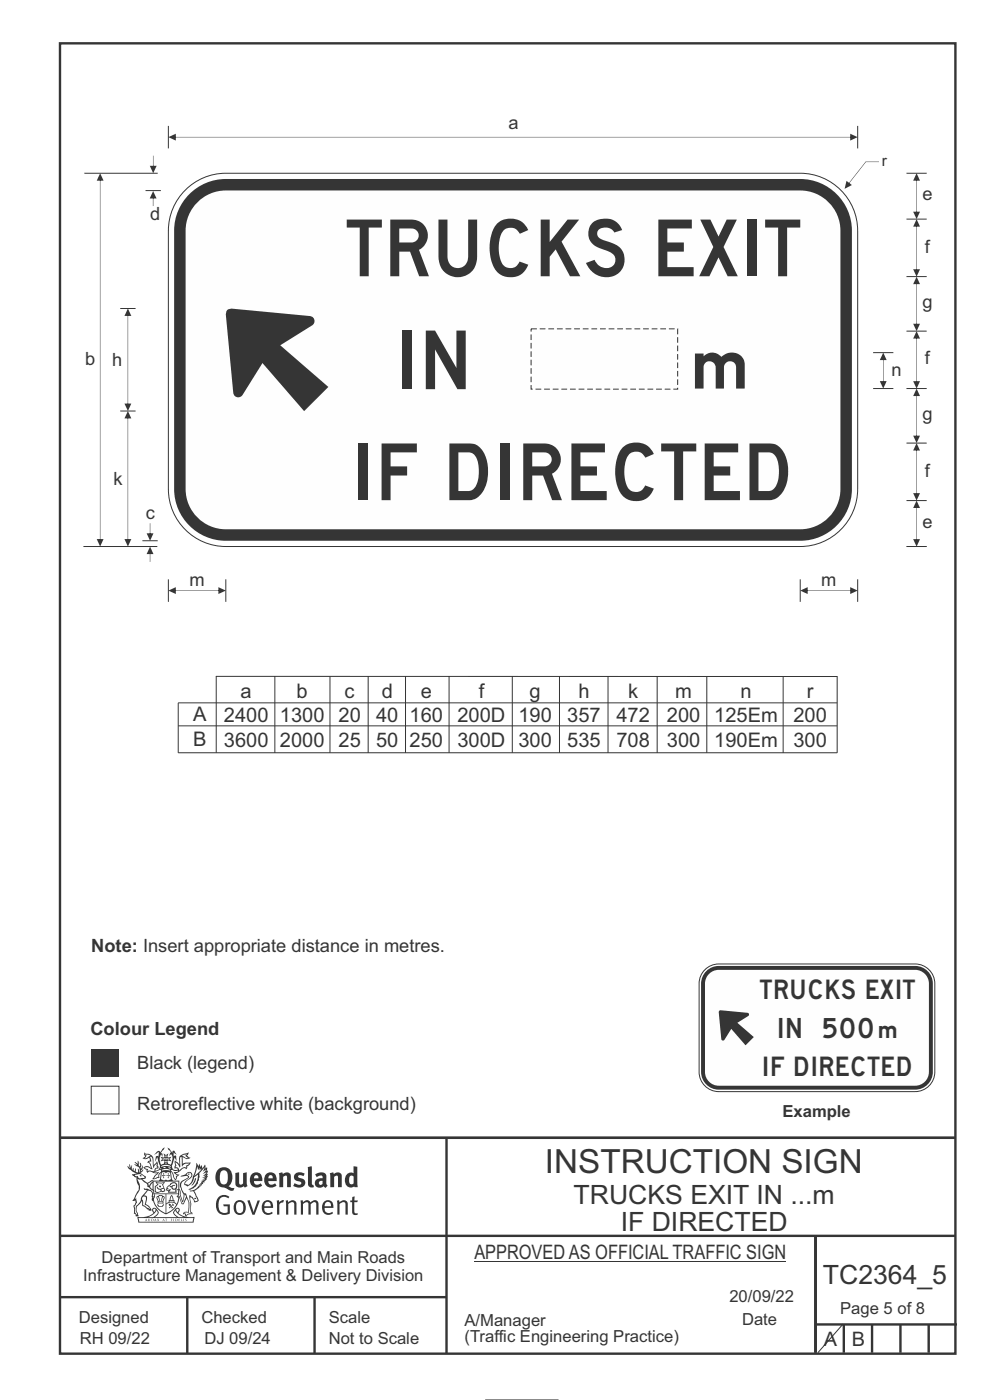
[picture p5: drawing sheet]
<svg xmlns="http://www.w3.org/2000/svg" width="210mm" height="297mm" viewBox="0 0 210 297" stroke-linecap="round" stroke-linejoin="round" font-family="sans-serif">
<g fill="none" stroke="#373435" stroke-width=".51">
<path d="M12.7 9.2h190v278h-190zM12.7 241.4h190M94.7 241.4v45.8M12.7 275.2h82M12.7 262.2h190.1M39.7 275.2v12M66.7 275.2v12M173 262.2v24.8M173 281h30M179 281v6M185 281v6M191 281v6"/>
<path d="M197 281v6"/>
</g>
<g fill="#373435">
<path d="M47 248.5a2.55 2.55 0 0 0 0 2.7l.3 .1a.81 .81 0 0 0 1-.9v-.6a1.04 1.04 0 0 0-1.1-1.5zM46.3 248.1a1.82 1.82 0 0 1 2.1-.2 1.82 1.82 0 0 1 .9 1.9 2.29 2.29 0 0 1-.8 1.9l.7 .3h.5l-.2 .6a2.87 2.87 0 0 1-2-.7 2.12 2.12 0 0 1-1.6-3.1z" fill-rule="evenodd"/>
<path d="M49.9 248.9l.8-.2v2a.46 .46 0 0 0 .3 .6 .46 .46 0 0 0 .6-.3v-2.1l.7-.2v2.4l.2 .5-.5 .4-.3-.3a1.02 1.02 0 0 1-1.2 .2 1.02 1.02 0 0 1-.6-1.1z" fill-rule="evenodd"/>
<path d="M54 249.5l-.1 .5h.9a.49 .49 0 0 0-.2-.6 .49 .49 0 0 0-.6 .1zM53.4 249.1a1.34 1.34 0 0 1 1.6-.2 1.34 1.34 0 0 1 .7 1.5v.2h-1.8a.77 .77 0 0 0 .5 .8 .77 .77 0 0 0 .9-.4l.3 .5a1.59 1.59 0 0 1-2 .2 1.59 1.59 0 0 1-.5-2z" fill-rule="evenodd"/>
<path d="M57.1 249.5l-.2 .5h1a.49 .49 0 0 0-.2-.6 .49 .49 0 0 0-.6 .1zM56.4 249.1a1.34 1.34 0 0 1 1.6-.2 1.34 1.34 0 0 1 .7 1.5v.2h-1.8a.77 .77 0 0 0 .5 .8 .77 .77 0 0 0 .9-.4l.4 .5a1.59 1.59 0 0 1-2.1 .2 1.59 1.59 0 0 1-.5-2z" fill-rule="evenodd"/>
<path d="M59.2 248.9l.7-.2 .1 .4a.95 .95 0 0 1 1-.3 .95 .95 0 0 1 .7 .8v2.3h-.8v-2.3a.46 .46 0 0 0-.8 .1v2.2h-.8z" fill-rule="evenodd"/>
<path d="M62.6 249.1a1.75 1.75 0 0 1 2-.1l-.2 .5-.6-.2a.43 .43 0 0 0-.6 .3l.4 .3a1.04 1.04 0 0 1 1.2 1.1 1.04 1.04 0 0 1-1.4 1l-1.2-.4 .3-.6 1 .4 .4-.4a.88 .88 0 0 0-1-.5l-.4-.2-.1-.4z" fill-rule="evenodd"/>
<path d="M65.3 247.6l.8-.2 .1 3.8 .3 .2 .1 .5a.88 .88 0 0 1-1-.1 .88 .88 0 0 1-.3-1z" fill-rule="evenodd"/>
<path d="M67.8 250.6a.43 .43 0 0 0-.1 .7 .43 .43 0 0 0 .7-.1v-.7zM66.8 249.2a1.7 1.7 0 0 1 2.4 .1v1.8l.3 .4-.4 .5-.5-.3a1.03 1.03 0 0 1-1.7-.2 1.03 1.03 0 0 1 .8-1.5h.7v-.4a.8 .8 0 0 0-1.2 .1z" fill-rule="evenodd"/>
<path d="M70 248.9l.7-.2 .1 .4a.95 .95 0 0 1 1-.3 .95 .95 0 0 1 .7 .8v2.3h-.8v-2.3a.46 .46 0 0 0-.8 .1v2.2h-.8z" fill-rule="evenodd"/>
<path d="M74.3 249.5a1.48 1.48 0 0 0 0 1.7h.5l.2-.1v-1.5l-.3-.2zM75 247.4l.8 .1 .1 4.4h-.7l-.1-.2a1.26 1.26 0 0 1-1.4 0 1.26 1.26 0 0 1-.5-1.3 1.29 1.29 0 0 1 .4-1.3 1.29 1.29 0 0 1 1.4-.2z" fill-rule="evenodd"/>
<path d="M46.4 253.9a1.72 1.72 0 0 1 2.3 0l-.3 .3a1.24 1.24 0 0 0-1.4-.2 1.24 1.24 0 0 0-.6 1.4 1.49 1.49 0 0 0 1.2 2l.7-.2v-1.3h-.8l-.1-.4h1.4v1.9a1.93 1.93 0 0 1-2.3 0 1.93 1.93 0 0 1-.7-2.2l.2-.7z" fill-rule="evenodd"/>
<path d="M50.4 255.1a1.65 1.65 0 0 0 .2 2.2 .99 .99 0 0 0 1-1.4 .78 .78 0 0 0-.4-.8 .78 .78 0 0 0-.8 0zM50 254.9a1.33 1.33 0 0 1 1.6-.1 1.33 1.33 0 0 1 .5 1.4 1.31 1.31 0 0 1-1.3 1.6 1.31 1.31 0 0 1-1.2-1.6v-.6z" fill-rule="evenodd"/>
<path d="M52.5 254.7l.5-.1 .8 2.6 .8-2.5h.5l-1.1 3h-.5z" fill-rule="evenodd"/>
<path d="M56.3 255.2l-.2 .7h1.3a.7 .7 0 0 0-.3-.8 .7 .7 0 0 0-.8 .1zM55.9 255a1.22 1.22 0 0 1 1.5-.2 1.22 1.22 0 0 1 .5 1.5h-1.8a.93 .93 0 0 0 .5 1 .93 .93 0 0 0 1.1-.2l.2 .3a1.43 1.43 0 0 1-1.8 .1 1.43 1.43 0 0 1-.6-1.7z" fill-rule="evenodd"/>
<path d="M58.7 254.7l.4-.1 .1 .5 .4-.4 .6-.1-.1 .6a.66 .66 0 0 0-.9 .6v1.9h-.4z" fill-rule="evenodd"/>
<path d="M60.6 254.8l.4-.2 .1 .5a.94 .94 0 0 1 1-.5 .94 .94 0 0 1 .8 .8v2.3h-.5l-.1-2.5a.81 .81 0 0 0-1.2 .3v2.2h-.4z" fill-rule="evenodd"/>
<path d="M63.7 254.7l.5-.1 .1 .5 .4-.3a.78 .78 0 0 1 1.2 .3 .9 .9 0 0 1 .9-.5 .9 .9 0 0 1 .8 .8v2.3h-.5l-.1-2.5a.67 .67 0 0 0-1.1 .3v2.2h-.5v-2.4l-.4-.2-.7 .4v2.2h-.5z" fill-rule="evenodd"/>
<path d="M69.1 255.2l-.2 .7h1.3a.7 .7 0 0 0-.3-.8 .7 .7 0 0 0-.8 .1zM68.7 255a1.22 1.22 0 0 1 1.5-.2 1.22 1.22 0 0 1 .5 1.5h-1.8a.93 .93 0 0 0 .4 1 .93 .93 0 0 0 1.2-.2l.2 .3a1.44 1.44 0 0 1-1.8 .1 1.44 1.44 0 0 1-.6-1.7z" fill-rule="evenodd"/>
<path d="M71.5 254.8l.4-.2 .1 .5a.94 .94 0 0 1 1-.5 .94 .94 0 0 1 .8 .8v2.3h-.5l-.1-2.5a.81 .81 0 0 0-1.2 .3v2.2h-.4z" fill-rule="evenodd"/>
<path d="M74.7 253.9l.5-.1v.9h.7l-.1 .4h-.6v2.1l.1 .2h.5l.1 .3a.75 .75 0 0 1-1.2-.6v-2h-.4v-.4h.4z" fill-rule="evenodd"/>
<path d="M30.8 244.9l1.1 .3-.9 .5h-.4l.6-.5zM31.8 245.5l.2-.1a2.44 2.44 0 0 1 .5 1.9l.1 .5 .6-1-.1 .6 .3 .3a.57 .57 0 0 0-.6 .8l-1-.2-.5 .2 .2-.5-.8-.3 .7-.1 .9 .5 .1-.1-.6-1.3-.2-.1 .5-.1zM30.7 244.4l-.1 .5 .2 .4-.6 .4a1.04 1.04 0 0 0 1.4-.1l.2 .6-.3 .1-.2 .4a.94 .94 0 0 1 .8 1.1l-.2-.1a1.16 1.16 0 0 0-1.5-.1l.3 .4 .4 .2 .1 .5 .2 .1 .1-.2a.94 .94 0 0 1 1.1 .3h.8l-1.2 1.2a1.13 1.13 0 0 0 1.2-.2l.4-.1v-.4l.4-.7a.83 .83 0 0 0-.6 1h-.3l-.7 .3 1.1-1.4-.5 .2-.5-.1 1.3-.5-.1-.2-.9 .4v-.3l.2-.2 .3 .1 .1-.3-.2-.4 .1-.6-.2-.3-.7 .9v-.7a1.42 1.42 0 0 0-1.6-1.8z" fill-rule="evenodd"/>
<path d="M38.5 245.3l.5-.3 .7-.1-.6 .3 .8 .5h-.3zM38.3 245.5h.2l.1 2a1.69 1.69 0 0 1 1.6-.7l-.8 .5 .1 .5a1.1 1.1 0 0 0-1.5 .6l-.1-.5-.2-.2h-.5l.3-.4-.3-.7a1.42 1.42 0 0 1 .9 1.1l.2-.1zM37.1 246.2l.1 1-.2 .3 .1 .5 .5-.1 .2 .2a.96 .96 0 0 1-1.2-.1l-.1 .1a1.06 1.06 0 0 0 1.3 .2v.1a.72 .72 0 0 1-.9 .2l.2 .5 .6 .2-.4 .2-.1 .7-.2-.4-.4-1.1-.4-.4 .4 .9a1.54 1.54 0 0 0 .7 1.2l.2-.3a.58 .58 0 0 1 .4-.7l.2-.2h-.3l-.5-.3 .9-.5a.93 .93 0 0 1 1.2-.5v.2l.2-.2 .1-.5a.99 .99 0 0 0 .7-.8l-1.3 .1-.3 .2-.1-1.4 .9 .4 .9-.3h-.4l-.5-.4 .4-.7-.6 .2a1.46 1.46 0 0 0-1.4 2.1l.1 .4-.3-.4z" fill-rule="evenodd"/>
<path d="M35.6 248.9l.2 .1-.1 .3 .4 .1-.4 .1v.5l-.1-.6h-.3l.3-.1z" fill-rule="evenodd"/>
<path d="M34.6 248.9l.2 .1v.3l.3 .1h-.3l-.1 .6v-.5l-.4-.1 .4-.1z" fill-rule="evenodd"/>
<path d="M34.3 248.8a.57 .57 0 0 1 .9 .2 .57 .57 0 0 1 .9-.2l.2 1.4h-.2a.57 .57 0 0 1-.9 0 .69 .69 0 0 1-1.1 0zM34.2 248.1l-.3 2.1-.1 .4h2.9l-.2-.4-.3-2.1h-.2v.3l-.8-.2-.8 .2v-.3z" fill-rule="evenodd"/>
<path d="M34.2 252.4a.3 .3 0 0 0 .6 0 .3 .3 0 0 0-.6 0zM33.3 251l.3 .3-.3 .3a.79 .79 0 0 0 0 1.3l.8-.2-.1-.3a.55 .55 0 0 1-.7-.6h.1l.2 .3 .3 .1 .8-.2-.4-.7 .4-.3-.7 .1zM33 250.7l1.1 .2 .9-.2-.4 .7 .4 1.1a.56 .56 0 0 1-.8 .3l-.2 .1a.73 .73 0 0 1-.9 .1 .73 .73 0 0 1-.3-.9v-.4l.6-.4z" fill-rule="evenodd"/>
<path d="M35.6 251.9l.7-.5a.58 .58 0 0 1 1-.1 .58 .58 0 0 1-.4 .9l-.3-.3a.43 .43 0 0 1 .6-.3v-.1a.57 .57 0 0 0-.8 .2l-.2-.1-.3 .1 .5 .2a.55 .55 0 0 0 .8 .4v.5h-1.3l.4-.3-.2-.2-.6 .1 .2-.2-.2-.1zM35.4 251.8l-.1 .2a.39 .39 0 0 0 .2 .6h.3l-.2 .4h1.9l-.1-.7a.86 .86 0 0 0-.1-1.4 .86 .86 0 0 0-1.3 .4z" fill-rule="evenodd"/>
<path d="M36 254.8h.8v.2h-.8zM36.4 253.8l.2 .8h-.4zM36.4 253.5l-.3 .5-.1 .6h-.2v.4l-.7 .4 .2 .2a1.48 1.48 0 0 1 2.1 .1l.2-.1-.6-.5v-.5h-.2l-.1-.6z" fill-rule="evenodd"/>
<path d="M35.8 255.4l.4 .1 .1 .3 .3-.2-.2-.2a.38 .38 0 0 1 .5 .5l-.2-.2-.3 .3 .4 .2-.4 .2-.1-.4-.4 .4-.1-.2 .4-.3-.1-.1-.2 .1z" fill-rule="evenodd"/>
<path d="M34.5 254h.2v.2l-.2 .6h-.2zM33.6 255.3h.9v.2a.55 .55 0 0 1-.8 .4v-.2l-.2-.1zM33.4 254h.2l.2 .8h-.2zM33.6 255h.8l.1 .1-.8 .1zM33.8 253.7h.5l-.2 1.1h-.1zM33.3 253.8l-.1 .3 .3 1.1a.48 .48 0 0 0-.1 .6 .48 .48 0 0 0 .5 .3l.5-.1a.49 .49 0 0 0 .2-.8l.3-1.1-.1-.3a1.42 1.42 0 0 0-1.5 0z" fill-rule="evenodd"/>
<path d="M33.7 251.5l.4 .1 .1 .3h-.3z" fill-rule="evenodd"/>
<path d="M41.3 250.1l.3-.2-.2 .9-.6 .7h-.2l.5-.7z" fill-rule="evenodd"/>
<path d="M39.7 249l.3-.2 .5 .2a.88 .88 0 0 1-.6 1.1 1.22 1.22 0 0 0-.8 1.3l.5 .2a.72 .72 0 0 0 .9-.4l.5-.8 .2-.6 .8-.6v.3a2.85 2.85 0 0 1-2 2.8l.1 .1a2.13 2.13 0 0 0 1.9-1.5v-.2a2.01 2.01 0 0 0 .3-1.8l1.1-1.3-.4 1 .7-.5-.7 1 .8-.4-.8 .8 .7-.1-.9 .5 .8-.1-.8 .4h.8l-.9 .3 .3 .2h-.4l.2 .3h-.3l.1 .3h-.4l.2 .3h-.2a2.16 2.16 0 0 1-2 1l.1 .2h.4a.76 .76 0 0 1 .7 .7l.5 1.2-.6 .2a1.45 1.45 0 0 0-1.1-1.3l.2 1.8-.1 1.8 .4 .3a1.07 1.07 0 0 0-1.2 .4v-.3l-.5-.2a.87 .87 0 0 1 1.1-.1v-.7a4.4 4.4 0 0 0-.6-3.1v-.3h-.3a2.16 2.16 0 0 1-.7-2.2l.3-.3 1.2-.8a.55 .55 0 0 0-.4-.8zM37.8 252.4a.76 .76 0 0 1 .3 1.1l.6 1.6 .4-1.7 .2 .1a.61 .61 0 0 1-.1 .9l-.3 .9h-.2l-.7-1.6-.3 .1a1.18 1.18 0 0 0 .1-1.4zM41.8 247.5l.2 .8 .3-.6v.6l.4-.5a1.9 1.9 0 0 1-1.1 1.4l-.4 .3zM38.3 249.6l1.3-.1 .2 .1v.3l-.5 .3a1.26 1.26 0 0 0-.9 1.9l.2 .6a1.84 1.84 0 0 1 .1 2.1l-.4-1.3a.96 .96 0 0 0-.4-1.3l-.4 .3a.78 .78 0 0 1 0 1.2l.1 .3h.4l.4 1.1a.38 .38 0 0 0 .2 .4 .38 .38 0 0 0 .4-.1l.6-1.2a2.94 2.94 0 0 1 .4 2.5l-.1 .5-.8-.1-.3 .4v.2l.4-.1 .1 .4 .2 .1a1.02 1.02 0 0 1 1.3-.5v-.4l-.3-.1 .1-1.8-.3-1.3 .1 .1a1.14 1.14 0 0 1 .8 .9 .63 .63 0 0 0 .8-.2 .63 .63 0 0 0-.1-.9l-.7-1.2 .9-.6 .2-.3 .3-.1-.1-.2h.4l-.1-.3h.3l-.1-.3 .5-.1-.2-.2 .6-.4v-.2h-.2l.4-.5-.3 .1 .3-.6-.4 .1 .4-.5v-.3l-.3 .2 .2-.6-.1-.3-.4 .3v-.8l-.6 .8-.2-.7-.2 .4-.3-.7-.1 .6-.5-.8-.1 1.4-.6 1.9a1.81 1.81 0 0 1-1 1.4l-.6-.2a1.75 1.75 0 0 1 1.1-1.2 .75 .75 0 0 0 .1-1.3 .75 .75 0 0 0-1.1 .5z" fill-rule="evenodd"/>
<path d="M41.2 254.1h.3l.2 .3h-.4z" fill-rule="evenodd"/>
<path d="M29.4 258.4h11.6l-.1 .8h-11.4zM31.4 258.2l.4-.1a2.48 2.48 0 0 0 1.4-1.3l.3 .5-.5 .6-.5 .3zM32.5 256.6l.3-.2 .2 .2-.3 .6zM37.2 256.8a2.65 2.65 0 0 0 1.8 1.4h-1.1l-.5-.3-.5-.6zM37.4 256.6l.2-.2 .3 .2-.3 .6zM29.2 258.2l.1 1.2h11.8l.2-1.1-.2-.1a4.1 4.1 0 0 1-3.3-.9l.3-.4-.1-.5a1.06 1.06 0 0 0-1.3 .9l.2 .4 .6 .5h-4.7l.3-.1a.84 .84 0 0 0 .6-.7 .84 .84 0 0 0-.5-.9l-.3-.2-.5 .1-.1 .5 .3 .4a4.2 4.2 0 0 1-3.4 .9z" fill-rule="evenodd"/>
<path d="M31 258.7l.1 .2h-.2zM31 258.6l-.3 .5 .4-.1 .2 .1z" fill-rule="evenodd"/>
<path d="M31.4 258.6h.2v.4a.25 .25 0 0 0 .2-.1 .25 .25 0 0 0-.1-.3h.1a.29 .29 0 0 1 0 .4 .29 .29 0 0 1-.4 0 .29 .29 0 0 1 0-.4z" fill-rule="evenodd"/>
<path d="M32.2 258.6a.22 .22 0 0 1 .3 .2 .22 .22 0 0 1-.3 .2zM32 258.6l.1 .5a.33 .33 0 0 0 .4-.1 .33 .33 0 0 0 0-.4 .33 .33 0 0 0-.5 0z" fill-rule="evenodd"/>
<path d="M32.9 258.7l.1 .2h-.2zM32.9 258.6l-.2 .5 .3-.1 .2 .1z" fill-rule="evenodd"/>
<path d="M33.3 258.6h.2l.1 .2 .2-.2-.2 .2 .2 .3-.3-.2v.2h-.2l.2-.3z" fill-rule="evenodd"/>
<path d="M34.7 258.7l.1 .2h-.2zM34.7 258.6l-.3 .5 .4-.1 .2 .1z" fill-rule="evenodd"/>
<path d="M35 258.6h.5h-.2v.5h-.2l.1-.5z" fill-rule="evenodd"/>
<path d="M36.2 258.6h.3h-.1v.2h.1h-.1v.3h-.2z" fill-rule="evenodd"/>
<path d="M36.7 258.6h.2v.5h-.2z" fill-rule="evenodd"/>
<path d="M37.3 258.6a.22 .22 0 0 1 .3 .2 .22 .22 0 0 1-.3 .2zM37.1 258.6v.5a.33 .33 0 0 0 .5-.1 .33 .33 0 0 0 0-.4 .33 .33 0 0 0-.5 0z" fill-rule="evenodd"/>
<path d="M37.8 258.6h.4h-.2v.2h.1h-.1v.2l.2 .1h-.4z" fill-rule="evenodd"/>
<path d="M38.4 258.6h.2l-.1 .4 .2 .1h-.3z" fill-rule="evenodd"/>
<path d="M38.9 258.6h.2v.5h-.2z" fill-rule="evenodd"/>
<path d="M39.3 258.6h.2l-.1 .1 .2 .2-.2 .2h-.1v-.2l.2 .1z" fill-rule="evenodd"/>
<path d="M34.2 247.4a1.51 1.51 0 0 1 2.1 .2 2.67 2.67 0 0 0-2.1 0zM35.7 247.6l.5 .2v.2l-.4-.1zM34.6 247.7l.5-.1 .1 .2h-.4zM34.1 247.9l.2 .1-.3 .1zM35 246.9l.2-.2 .3 .2zM34.9 245.7h.2v.3h-.2zM35 245.1l.2 .2 .2-.2-.1 .4h-.2zM35.1 246.3h.2l.1 .4-.2-.2-.2 .2zM35.3 245.7h.2v.3h-.2zM34.4 245.7l.3 .1 .1 .2-.4 .1 .2-.2zM35.7 245.8l.3-.1-.2 .2 .2 .2-.4-.1zM32.7 244.9l1-.5-.1 1-.2-.2-.3 .2-.3 1.1 .5-1 .3 .9a1.84 1.84 0 0 1 .2 1.7l.4 .1a2.48 2.48 0 0 1 2.2 .1l.2-.3-.2-.7 .7-1.7 .4 .6-.2-1-.2-.1-.2 .3v-.9l.6 .4-.6-.8-.3 .1-.1 .4-.5-.8-.5-.3 .2 .4 .6 .6-.5 .7 .5-.3a2.06 2.06 0 0 1-.1 2.2l-.5-.2-.2-.6 .2-.1 .7 .2-.4-.5 .4-.5-.7 .2-.2-.2 .2-.7-.5 .4-.5-.4 .2 .7-.2 .2-.7-.2 .4 .5-.4 .5 .8-.2 .1 .1-.2 .6-.5 .2a2.02 2.02 0 0 1 0-2.2l.3 .5-.1-.6-.3-.1 .8-1.3-.4 .4-.5 .7-.2-.3a.8 .8 0 0 0-.8 .5z" fill-rule="evenodd"/>
<path d="M29.2 250.1l.3 .2a.61 .61 0 0 1 .8 .3l.3 .2a.8 .8 0 0 1 .6 1l.4 .1 .6 .5a1 1 0 0 1 .4 1.1l-.1 .7v-.5h-.1a.96 .96 0 0 0-.8-1.3l-.2-.2h-.7l-.1-.1-.1 .1 .1 .3h.6l-1.2 1.4-.2 .9-.4 .6a1.33 1.33 0 0 0-.5 1.8l.2 .5a1.26 1.26 0 0 1-.5-1.4l-.1-.4a1.56 1.56 0 0 0 .4-1.7l-.3 .2 .2-.5a3.2 3.2 0 0 0 .7-3zM30.4 253.9h.4a2.06 2.06 0 0 1-.1 1.6l.7 .5 .4 .4-.6-.1-.8-.6-.1-.9a.51 .51 0 0 1 .1-.9zM28.6 249.3a1.52 1.52 0 0 1 2.1 .6l-1.1 .1-.2-.1-.1-.4-.5 .1zM27.5 247v.8l-.3-.4-.1 .1a3.1 3.1 0 0 0 1.9 1.5l-1 .1 .5 .6 .5 .1 .1 1.1a1.84 1.84 0 0 1-.3 2.5l-.4 .9-.3 .4 .2 .1 .4-.1 .1 .4-.2 .5-.3 .2 .1 1.8 .2-.1 .3 .6h.1l.5-.1-.2-.5a1.3 1.3 0 0 1-.1-1.7l.9-1 .2 1.1 .5 .2 .5 .5 .1-.1 .2 .4 .5-.1a1.85 1.85 0 0 0-1.2-1.4l.1-.2a1.39 1.39 0 0 0 0-1.5l-.5-.1 .5-.5a.66 .66 0 0 1 .9-.4 .66 .66 0 0 1 .3 .9l-.1 .4 .2-.1v.2l-.1 .3 .2 .5 .1-.3a2.24 2.24 0 0 0 .1-2.2 .73 .73 0 0 1-.7-.7 .73 .73 0 0 1 .6-.7v-.2a.94 .94 0 0 0-.9 .8 .48 .48 0 0 1-.1-.5 .48 .48 0 0 1 .5-.3l.5-.3a.51 .51 0 0 0-.8 .2l-.4 .3-1.1-.8 .6-.1 .2-.5-1.2-.7 .5-.4v-.4l-.4 .4v-.2a.69 .69 0 0 0 .2-1v.5l-.2 .2v-1.1l-.3-.2 .1 .6-.1 .2-.4-1.2v.6l-.6-.3 .5 .6-.6-.2 .3 .3a1 1 0 0 1 .7 1.5l-.2-.8v.8l-.5-.2v-.7l-.2 .6-.2-.1-.1-.6-.2 .4-.2-.2 .1-.7-.2 .5z" fill-rule="evenodd"/>
<path d="M29.6 249.5l.2-.2 .3 .3z" fill-rule="evenodd"/>
<path d="M32.4 250.5h5.6v2l-.2-.1v-1.7h-5.2v2.5h5.2v-.8l.1 .2-.1 1.1v-.3h-2.5v4a4.1 4.1 0 0 0 2.6-3.6l.1-.1a4 4 0 0 1-2.8 3.9 4.2 4.2 0 0 1-2.8-4.7l.1 1.3 .1-.2a3.8 3.8 0 0 0 2.5 3.4v-4h-2.5l-.2-.9z" fill-rule="evenodd"/>
<circle cx="40" cy="249.1" r=".17"/>
</g>
<path d="M100.6 267.7h66.2M102.9 297h15.6M178.9 280.9l-5.4 6.1" fill="none" stroke="#373435" stroke-width=".21"/>
<path d="M12.7 241.4h190" fill="none" stroke="#373435" stroke-width=".51"/>
<path d="M19.4 222.5h5.8v5.9h-5.8z" fill-rule="evenodd" fill="#373435"/>
<path d="M19.4 230.5h5.8v5.8h-5.8z" fill-rule="evenodd" fill="#fefefe" stroke="#373435" stroke-width=".21"/>
<g fill="none" stroke="#373435" stroke-width=".21">
<path d="M37.8 154h139.8M45.8 143.5h131.8M45.9 143.4v16.3M58.3 143.4v16.3M70 143.4v16.3M78.1 143.4v16.3M86 143.4v16.3M95.3 143.4v16.3M108.7 143.4v16.3M118.7 143.4v16.3M129 143.4v16.3M139.4 143.4v16.3"/>
<path d="M149.9 143.4v16.3M166.1 143.4v16.3M177.6 143.4v16.3h-139.8v-10.6h139.8M149.8 205.5a4.1 4.1 0 0 1 2.7-1h41.6a4.2 4.2 0 0 1 4.2 4.2v18.7a4.2 4.2 0 0 1-4.2 4.2h-41.6a4.2 4.2 0 0 1-4.2-4.2v-18.7a4.2 4.2 0 0 1 1.5-3.2z"/>
</g>
<path d="M149.8 206a3.7 3.7 0 0 1 2.7-1.1h41.6a3.8 3.8 0 0 1 3.8 3.8v18.7a3.8 3.8 0 0 1-3.8 3.8h-41.6a3.8 3.8 0 0 1-3.8-3.8v-18.7a3.7 3.7 0 0 1 1.1-2.7z" fill-rule="evenodd" fill="#373435"/>
<path d="M150.6 206.4l1.2-.6h.7h41.6a2.92 2.92 0 0 1 2.9 2.9v18.7a2.92 2.92 0 0 1-2.9 3h-41.6a2.92 2.92 0 0 1-2.9-3v-18.7a2.92 2.92 0 0 1 1-2.3z" fill-rule="evenodd" fill="#fefefe"/>
<path d="M152.6 214.4l.3-.1 5.8 .6a.37 .37 0 0 1 0 .7l-2.3 1.4 3.5 3-1.8 1.8-3-3.5-1.5 2.4a.36 .36 0 0 1-.4 .1 .36 .36 0 0 1-.2-.4l-.5-5.6z" fill-rule="evenodd" fill="#373435"/>
<path d="M35.7 29.1l1.6-.7v1.4zM37.1 29l143.4 .2zM180.4 28.4l1.5 .7-1.5 .7z" fill="#373435"/>
<path d="M35.7 26.7v4.8M181.9 26.7v4.8" fill="none" stroke="#373435" stroke-width=".21"/>
<path d="M179.6 38.4l1.1 .9-1.5 .8zM183.6 34.3l-3.5 4.7zM183.7 34.3l2.8 .1z" fill="#373435"/>
<path d="M192.3 58.7h4.3M192.3 70.3h4.3M192.3 94h4.3M192.3 82.4h4.3M192.3 115.9h4.3M192.3 106.2h4.3" fill="none" stroke="#373435" stroke-width=".21"/>
<g fill="#373435">
<path d="M194.4 106.2l.8 1.6h-1.5zM194.4 107.6l.1 6.9zM193.7 114.4h1.5l-.8 1.6z"/>
<path d="M194.4 82.4l.8 1.6h-1.5zM194.4 83.9l.1 8.7zM193.7 92.4h1.5l-.8 1.6z"/>
<path d="M194.4 94l.8 1.6h-1.5zM194.4 95.4l.1 9.4zM193.7 104.6h1.5l-.8 1.6z"/>
<path d="M194.4 70.3l.8 1.5h-1.5zM194.4 71.7l.1 9.3zM193.7 80.9h1.5l-.8 1.5z"/>
<path d="M194.4 46.5l.8 1.6h-1.5zM194.4 47.9l.1 9.4zM193.7 57.1h1.5l-.8 1.6z"/>
</g>
<path d="M17.9 36.8h15.6M30.9 40.4h3.2M17.7 115.9h15.7M30.2 114.7h3.3" fill="none" stroke="#373435" stroke-width=".21"/>
<g fill="#373435">
<path d="M31.8 116l.8 1.6h-1.5zM31.8 117.4l.1 1.8z"/>
<path d="M31.8 35.2h1.4l-.7 1.6zM32.4 33l.2 2.3z"/>
<path d="M32.5 40.5l.7 1.6h-1.4zM32.4 42l.1 1.7z"/>
<path d="M21.2 36.8l.8 1.5h-1.5zM21.2 38.2l.1 76.3zM20.5 114.4h1.5l-.8 1.5z"/>
</g>
<path d="M192.3 46.5h4.3" fill="none" stroke="#373435" stroke-width=".21"/>
<g fill="#373435">
<path d="M194.4 36.8l.8 1.5h-1.5zM194.4 38.2l.1 6.9zM193.7 44.9h1.5l-.8 1.6z"/>
<path d="M194.4 58.7l.8 1.6h-1.5zM194.4 60.1l.1 8.7zM193.7 68.7h1.5l-.8 1.6z"/>
</g>
<path d="M192.3 36.8h4.3M39.3 40.3a12.2 12.2 0 0 1 8.6-3.5h121.8a12.2 12.2 0 0 1 12.2 12.1v54.9a12.2 12.2 0 0 1-12.2 12.1h-121.8a12.2 12.2 0 0 1-12.2-12.1v-54.9a12.1 12.1 0 0 1 3.6-8.6z" fill="none" stroke="#373435" stroke-width=".21"/>
<path d="M40.2 41.2a10.9 10.9 0 0 1 7.7-3.2h121.8a11 11 0 0 1 11 10.9v54.9a11 11 0 0 1-11 10.9h-121.8a11 11 0 0 1-11-10.9v-54.9a10.9 10.9 0 0 1 3.3-7.7z" fill-rule="evenodd" fill="#373435"/>
<path d="M41.9 42.9a8.5 8.5 0 0 1 6-2.5h121.8a8.6 8.6 0 0 1 8.6 8.5v54.9a8.6 8.6 0 0 1-8.6 8.5h-121.8a8.6 8.6 0 0 1-8.5-8.5v-54.9a8.5 8.5 0 0 1 2.5-6z" fill-rule="evenodd" fill="#fefefe"/>
<g fill="#373435">
<path d="M31.1 113.1h1.5l-.8 1.6zM31.8 111l.1 2.3z"/>
<path d="M27.1 87.2l.8 1.6h-1.5zM27.1 88.6l.1 25.9zM26.4 114.4h1.5l-.8 1.5z"/>
</g>
<path d="M48.2 65.8l.9-.3 16.6 1.6a1.07 1.07 0 0 1 1 .8 1.07 1.07 0 0 1-.5 1.1l-6.7 4.3 10.2 8.8-2.6 2.6-2.6 2.5-8.8-10.2-4.2 6.8a1.07 1.07 0 0 1-1.2 .5 1.07 1.07 0 0 1-.8-1l-1.6-16.6z" fill-rule="evenodd" fill="#373435"/>
<path d="M25.5 87.2h3.3" fill="none" stroke="#373435" stroke-width=".21"/>
<path d="M27.1 65.5l.8 1.5h-1.5zM27.1 66.9l.1 18.9zM26.4 85.6h1.5l-.8 1.6z" fill="#373435"/>
<path d="M25.5 65.5h3.3" fill="none" stroke="#373435" stroke-width=".21"/>
<path d="M35.7 125.3l1.6-.7v1.4zM37.1 125.3l9.4 .1zM46.3 124.6l1.6 .7-1.6 .7z" fill="#373435"/>
<path d="M35.7 122.9v4.8M47.9 122.9v4.8" fill="none" stroke="#373435" stroke-width=".21"/>
<path d="M169.8 125.3l1.5-.7v1.4zM171.2 125.3l9.3 .1zM180.4 124.6l1.5 .7-1.5 .7z" fill="#373435"/>
<path d="M185.2 74.8h4.3M185.2 82.4h4.3M169.8 122.9v4.8M181.9 122.9v4.8" fill="none" stroke="#373435" stroke-width=".21"/>
<path d="M187.4 74.8l.7 1.6h-1.5zM187.3 76.2l.1 4.8zM186.6 80.9h1.5l-.7 1.5z" fill="#373435"/>
<path d="M112.7 69.8h31v12.8h-31z" fill="none" stroke="#373435" stroke-width=".21" stroke-dasharray="1.2 .6" stroke-linecap="butt"/>
<text font-size="17.3" fill="#373435" x="83.8" y="82.6">IN</text>
<g font-size="16.7" fill="#373435">
<text x="73.2" y="58.6">TRUCKS EXIT</text>
<text x="74.7" y="106.1">IF DIRECTED</text>
</g>
<text font-size="14.1" fill="#373435" x="146.5" y="82.4">m</text>
<text font-size="7.1" fill="#373435" x="115.6" y="248.9">INSTRUCTION SIGN</text>
<text font-size="5.9" fill="#373435" x="164.8" y="220.2">IN 500</text>
<g font-size="5.7" fill="#373435">
<text x="161.1" y="212">TRUCKS EXIT</text>
<text x="161.6" y="228.2">IF DIRECTED</text>
</g>
<g font-size="5.6" fill="#373435">
<text x="121.7" y="255.5">TRUCKS EXIT IN ...m</text>
<text x="131.7" y="261.1">IF DIRECTED</text>
<text x="174.6" y="272.5">TC2364_5</text>
</g>
<text font-size="4.8" fill="#373435" x="186.2" y="220.1">m</text>
<g font-size="4.3" fill="#373435">
<text x="51" y="148">a</text>
<text x="62.9" y="148">b</text>
<text x="73.1" y="148">c</text>
<text x="81" y="148">d</text>
<text x="89.3" y="148">e</text>
<text x="101.5" y="148">f</text>
<text x="112.3" y="148">g</text>
<text x="122.7" y="148">h</text>
<text x="133.2" y="148">k</text>
<text x="143.2" y="148">m</text>
<text x="157.1" y="148">n</text>
<text x="171.2" y="148">r</text>
<text x="40.9" y="153.1">A</text>
<text x="47.5" y="153.3">2400</text>
<text x="59.4" y="153.3">1300</text>
<text x="71.8" y="153.3">20</text>
<text x="79.8" y="153.3">40</text>
<text x="86.9" y="153.3">160</text>
<text x="97" y="153.3">200D</text>
<text x="110" y="153.3">190</text>
<text x="120.3" y="153.3">357</text>
<text x="130.8" y="153.3">472</text>
<text x="141.5" y="153.3">200</text>
<text x="151.5" y="153.3">125Em</text>
<text x="168.3" y="153.3">200</text>
<text x="40.9" y="158.3">B</text>
<text x="47.5" y="158.5">3600</text>
<text x="59.4" y="158.5">2000</text>
<text x="71.8" y="158.5">25</text>
<text x="79.8" y="158.5">50</text>
<text x="86.9" y="158.5">250</text>
<text x="97" y="158.5">300D</text>
<text x="110" y="158.5">300</text>
<text x="120.3" y="158.5">535</text>
<text x="130.8" y="158.5">708</text>
<text x="141.5" y="158.5">300</text>
<text x="151.5" y="158.5">190Em</text>
<text x="168.3" y="158.5">300</text>
</g>
<g font-size="4.2" fill="#373435">
<text x="100.6" y="267.2">APPROVED AS OFFICIAL TRAFFIC SIGN</text>
<text x="174.7" y="285.6">A</text>
<text x="180.7" y="285.6">B</text>
</g>
<g font-size="3.9" fill="#373435">
<text x="107.9" y="27.4">a</text>
<text x="31.8" y="46.7">d</text>
<text x="195.7" y="42.5">e</text>
<text x="196.2" y="53.6">f</text>
<text x="195.7" y="65.4">g</text>
<text x="18" y="77.5">b</text>
<text x="23.8" y="77.7">h</text>
<text x="196.2" y="77.3">f</text>
<text x="189.1" y="79.8">n</text>
<text x="195.7" y="89.1">g</text>
<text x="196.2" y="101.1">f</text>
<text x="24" y="103">k</text>
<text x="31" y="110.1">c</text>
<text x="195.7" y="111.9">e</text>
<text x="40.2" y="124.4">m</text>
<text x="174.2" y="124.4">m</text>
<text x="19.4" y="201.9">Note: Insert appropriate distance in metres.</text>
<text x="19.2" y="219.7">Colour Legend</text>
<text x="29.1" y="226.7">Black (legend)</text>
<text x="29.1" y="235.5">Retroreflective white (background)</text>
</g>
<g font-size="3.5" fill="#373435">
<text x="166" y="237">Example</text>
<text x="21.6" y="267.9">Department of Transport and Main Roads</text>
<text x="17.7" y="271.8">Infrastructure Management &amp; Delivery Division</text>
<text x="16.7" y="280.6">Designed</text>
<text x="42.7" y="280.6">Checked</text>
<text x="69.7" y="280.6">Scale</text>
<text x="98.5" y="281.4">A/Manager</text>
<text x="154.7" y="276.2">20/09/22</text>
<text x="157.4" y="281.2">Date</text>
<text x="178.2" y="278.8">Page 5 of 8</text>
<text x="16.9" y="285.2">RH 09/22</text>
<text x="43.3" y="285.2">DJ 09/24</text>
<text x="69.7" y="285.2">Not to Scale</text>
<text x="98.5" y="284.8">(Traffic Engineering Practice)</text>
</g>
<text font-size="3.3" fill="#373435" x="187.1" y="35.2">r</text>
</svg>
